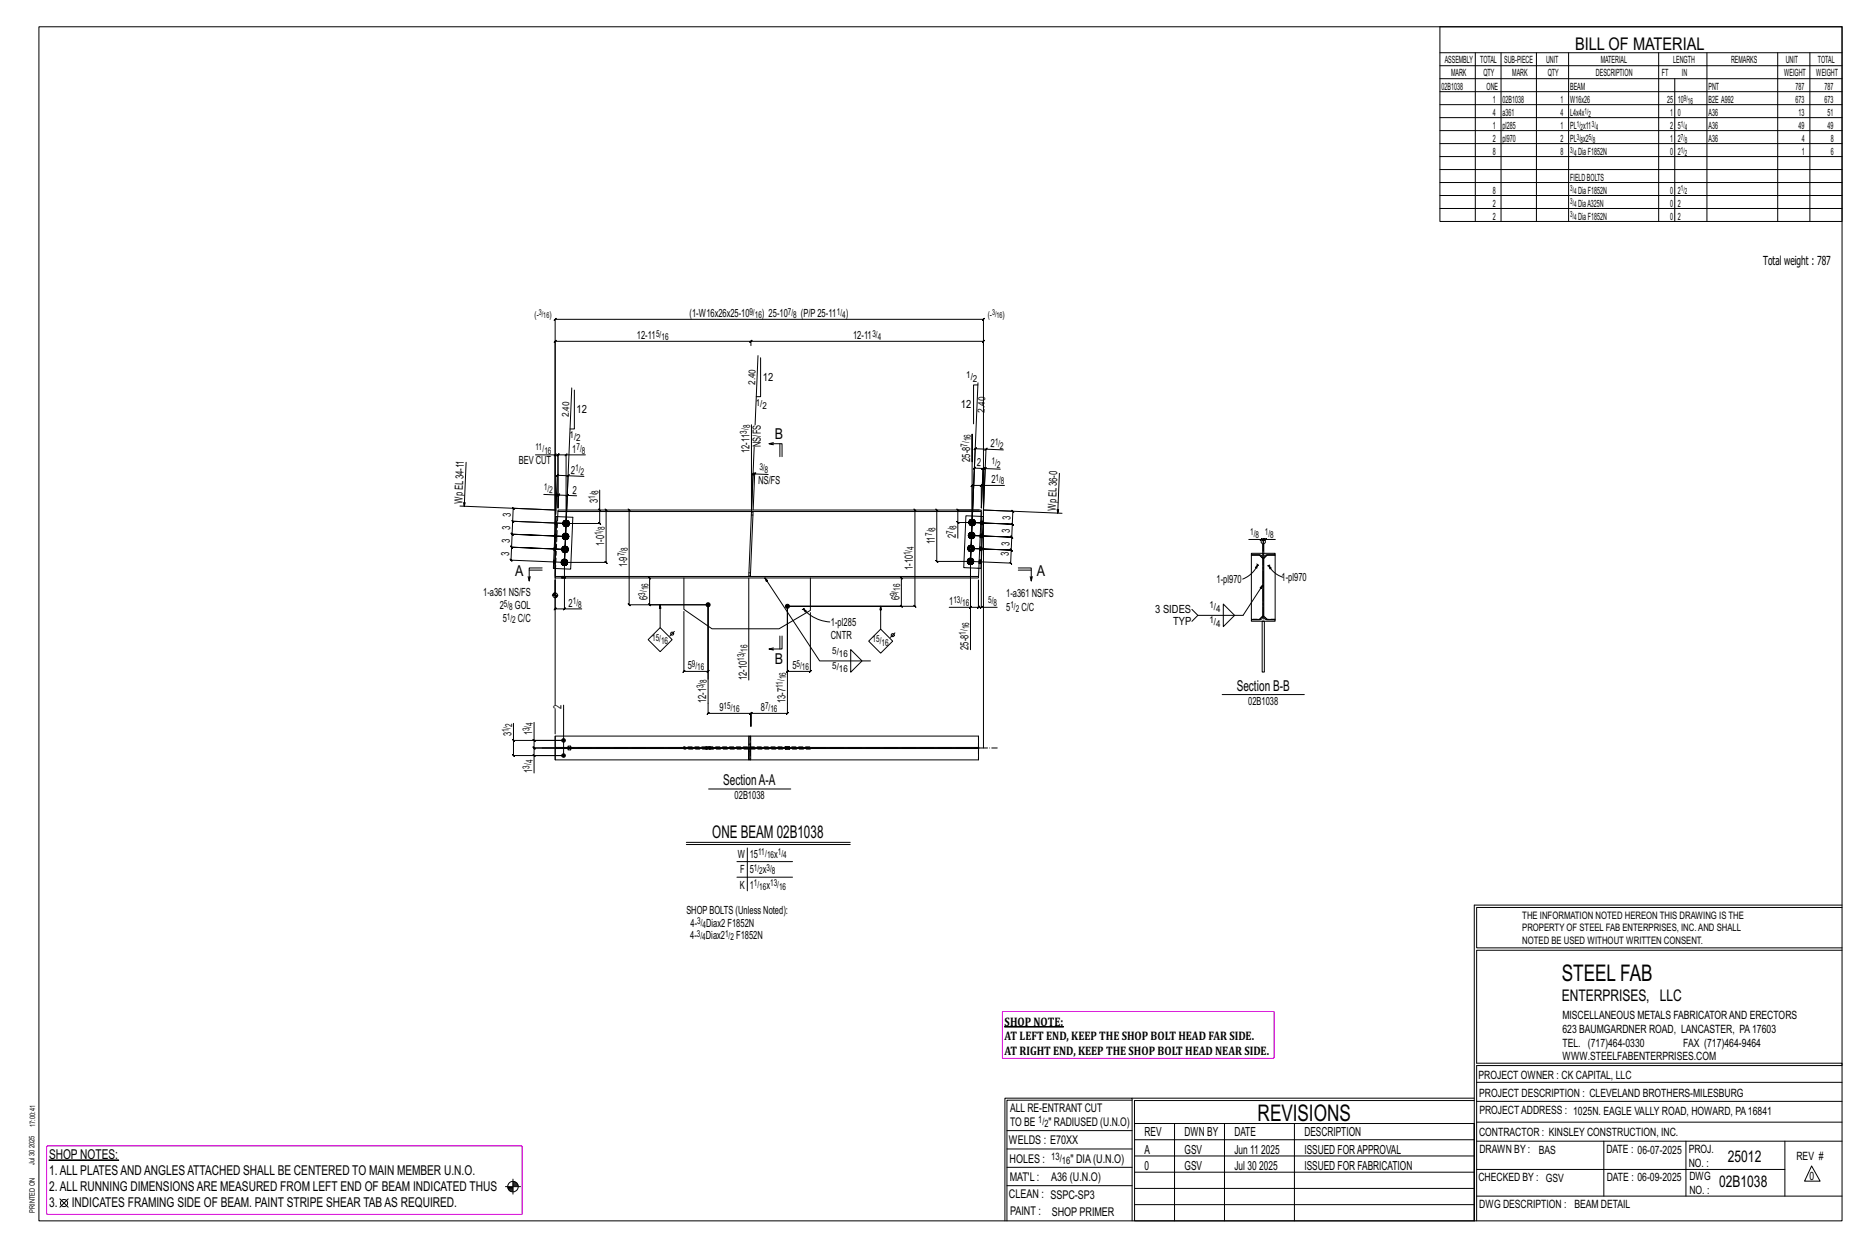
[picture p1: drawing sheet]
<svg xmlns="http://www.w3.org/2000/svg" width="914mm" height="610mm" viewBox="0 0 914 610" stroke-linecap="round" stroke-linejoin="round" font-family="sans-serif">
<g fill="#000" stroke="#000" stroke-width=".49">
<path d="M492 502h29zM24 568h34z"/>
<circle cx="347" cy="296" r="1"/>
<circle cx="385" cy="297" r="1"/>
<circle cx="276" cy="362" r=".9"/>
<circle cx="276" cy="370" r=".9"/>
</g>
<g fill="none" stroke="#000" stroke-width=".49">
<path d="M19 13h883v584h-883zM705 13h197v95h-197zM705 26h197M705 32h197M705 39h197M722 26v82M735 26v82M752 26v82M768 26v82M812 26v82M820 39v69M836 26v82"/>
<path d="M870 26v82M886 26v82M705 45h197M705 51h197M705 58h197M705 64h197M705 70h197M705 77h197M705 83h197M705 89h197M705 96h197M705 102h197"/>
<path d="M368 167h113l1-1-1 3M368 169v-3l-1 1h1h-96v-1l-1 1h1v83M368 166l-1 1zM371 174l-1 34M372 175v19h-2M280 190l-4 85v23h9M281 191v19h-2M479 188h-2v19M479 187l-4 88M368 208v41l1-17h-1l1-1v1M369 219l-1 31M379 218l-3-1h7v6"/>
<path d="M379 217h-3M382 217v6M483 220h-6l1-1-1 1-2 55M228 226l-1 22M262 223h10v59M272 223h1l1-1-1 1v25M272 222l-1 1zM277 223l1-1zM277 223h-4l1-1-1 1v25M278 233l1-1zM278 233h-5v-1l-1 1h1l-1 19v-10h-6M286 233h-8l-2 42-26-1 1 1-1-1v-6h1l-1-1v1l27 1-27-1h1l-1-1v1l1-7v1l-1-1h1l26 1-26-1v1l-1-1h1v-6v1l-1-1h1l26 1"/>
<path d="M287 223h-10v33M294 240v10l-1-1 1 1v6h-1l1 1v-1h-17M369 232l1-1zM376 232h-7v17M476 226v-14v44M480 238l1-1zM480 237h-4l-1 1 1-1v19M482 230l1-1zM482 220l1-1zM482 229h-1h1l-1 1v-1l-1 19M490 230l-8-1-1 23M491 220h-8l-2 30"/>
<path d="M492 237h-12v11M519 232l-1 19M225 248l47 2-21-1v-1l1 1h-1v6h-1l1 1v-1l26 1M272 243l1-1zM272 253h1l-1 25h-1zM272 242h1v1l1-1h-1v6M273 253h7l-1 25h-7M273 250v3M273 250h207h-207zM276 256h.1M276 255v1M276 257v1"/>
<path d="M276 256v1M276 256v-1v1v1v-1M276 257l1 1M277 255h-1M277 257l1 1M277 255h1M277 243l1-1zM278 255l1 1-1 1M278 242h-5h1l-1 1v-1v6M278 255h-1M278 257v1l-1-1M278 257h.1"/>
<path d="M278 256l-1 1M278 255l1 1h-1M279 256h.1M282 243l-4-1-2 33h21v1l-1-1h1v-25l-1-1 1 1M308 250l-1-1 1 1v46l-1-1 1 1h39M368 250h1l-2 32zM448 250l-1-1 1 1v47l-1-1 1 1h-63h56h1l-1-1v1v-14h1l-1-1v1M459 250l-1-1 1 1v25l-1-1 1 1h16v43M468 255l1 1zM474 256h1M474 255l1 1M475 257h.1"/>
<path d="M475 256h-1M475 255l-1 1 1 1v-1M475 256l1 1M475 254v1M475 257h1M476 256h-7v7M476 255l1-1v1M476 254l-1 1M476 255l1 1M477 254l-1 1M477 256v1h-1M477 256v1"/>
<path d="M477 256l-1 1M477 255h.1M477 255v1M479 250h-10l-1-1 1 1v6M480 253h1l-1 25h-1zM480 250v3l-7-1-1 26h7v4M480 251v46h8M480 248l1-19h1l-1 1v-1h-4l-1 1 1-1-2 46v22h-10M481 250h15h-1l1 1v-1v6h-1l1 1v-1h-20h20h-1l1 1v-1l-1 7v-1l1 1h-1l-19-1 19 1v-1l1 1h-1v6v1v-1l-20-1 20 1v1v-1v6h-1l1 1v-1h-20M481 250l39 1M259 279h6M265 278h-6v6l1-2"/>
<path d="M272 278v4M275 275h.1M275 269h1M275 276l1 1M275 268l1 1M275 275v1M275 262h1M275 275v-1v1v1v-1M275 270h1M276 269h-1M276 276v1M276 268l-1 1v1l1-1"/>
<path d="M276 264h.1M276 274h-1M276 262l-1 1M276 270h1M276 276l1 1M276 262v-1l-1 1 1 2v-1M276 267v1M276 263l1 1M276 261h.1M276 274h1M276 274h.1M277 268v-1l1 1h-1"/>
<path d="M277 267l-1 1M277 274l1 1v1M277 261h1v1M277 261l-1 1M277 274h-1M277 276v1l-1-1M277 268l1 1M277 276h1h-1M277 270h1h-1M277 262l1 1M277 275v1M277 274l1 1h-1"/>
<path d="M277 269h1v1M278 263v1h-1v-1M278 269l-1 1M278 268h.1M278 275h.1M278 263v1M278 263h-1M278 261v1M278 268v1M278 262v1M474 275h.1M474 274v1"/>
<path d="M474 268h.1M474 276h.1M474 262h1M474 274v1v1v-1M474 269l1 1M474 261l1 1M474 268v1M474 275l1 1M474 268v-1v1v1M474 263h1M475 273l-1 1M475 262l-1 1"/>
<path d="M475 269v1M475 276h1M475 262v-1l-1 1v1l1-1M475 267h-1M475 263l1 1M475 269l1 1M475 261h.1M475 274l1-1v1M475 263h1M475 267h1v1M475 267v1M475 274l2 1h-1"/>
<path d="M476 261h1h-1M476 260l-1 1M476 273l-1 1M476 275v1h-1M476 267l1 1v1M476 267h-1M476 275v1M476 269v1l-1-1M476 261l1 1v1M476 275l-1 1M476 274h1h-1M476 261h-1"/>
<path d="M476 269h1h-1M476 263h1h-1M476 268v1M476 267l1 1h-1M477 274v1M477 262v1M477 262l-1 1M477 261v1M477 268h.1M498 278h7v6v-2M498 279h7M611 264h6v1l1 1v6"/>
<path d="M613 271h11l-4 1-1 1v29l1 1h4v1h-11v-1h4l1-1v-29l-1-1-4-1zM613 272h4l1 1-1-1h-4v31h4l1-2M613 272h.1M615 276h1M616 276l-1 2zM616 276a13 13 0 0 1-8 7M616 276v1M617 264l1-1zM617 264h1l1-1-1 1v6v-6l1-1-1 1h1M619 264l1-1zM620 272h.1M621 277l1 1z"/>
<path d="M621 277a12 12 0 0 0 7 5M621 277h-1M622 277h-1M624 272h-4l-1 1 1-1h4v31h-4l-1-2M624 264h-5v1v1v6M259 282v2M270 291h3M271 291h.1M271 290v1M272 290v1M272 293v-9v14h-1l1-1v1h4M272 282h207v1h-207z"/>
<path d="M272 291v1M273 291v1M275 283h.1M275 282h.1M276 298l1-1-1 1zM277 283h.1M277 282h.1M318 283l-1-1 1 1v13l-1-1 1 1h29v53l-1 1 1-1h21l-1 1 1-1v6v-6l-1 1 1-1h17v1l1-1h-1v-52v31v1l1-1h-1h12l-1 1 1-1v-28M323 296v11M335 283v15l14 10h32l16-9v-16M347 296v32l-1 1 1-1h-12l-1 1 1-1v-29M347 296v36"/>
<path d="M367 283v50M374 283l27 40h25M393 298l2 1h-1zM393 298a19 19 0 0 0 13 6M393 298h.1M394 298h-1M431 297v11M475 297h1l-1 1zM475 297h4l-1 1 1-1v-13v13l-1 1 1-1h1M480 298l1-1zM504 282l1 2M599 296l5 5-5 6z"/>
<path d="M618 286l-10 15h-22l-3-3M317 313l6-6 6 6-6 6zM330 309l-2 2M379 317l-3 1M382 311v7M383 311v7h-7h3M416 318l6 5-6 6zM431 308l6 6-6 6-6-6zM438 310l-2 2M586 301l-3 3M618 304h1v25h-1zM598 340h40"/>
<path d="M261 353v9h15h-25v-8M272 345v-189l-1 1 1-1h209v1l1-1h-1v210M272 347v12M276 345v25M251 362l1 1zM251 362v8v-1l1 1h-1h25h-15v8M261 369l1 1zM261 362l1 1zM261 362v4v-1l1 1h-1h11h-11v-1l1 1h-1v4M272 360v6M272 366h207h-207zM272 366v6h95v-6v6v-6"/>
<path d="M278 366h1v1h-1zM278 365h1v1h-1zM346 365h.1M346 366h.1M348 365h.1M348 366h.1M367 366v-6h-95v12M367 360v6zM367 360h112v6M384 365h.1M384 366h.1M386 365h.1"/>
<path d="M386 366h.1M479 366v6h-112M347 386h40M336 412h80M336 413h80M366 415v21M361 422h27M361 429h27M722 443v154M722 443h180M902 444h-179v20h179M902 465h-179v55h179v1h-179v76"/>
<path d="M554 538h-61v59M554 537h168M722 538h-167v13M723 539h179M723 530h179M493 553h61M555 550h167v47h-167zM555 558h167M575 550v47M599 550v47M634 550v47M723 549h179"/>
<path d="M723 558h179M785 558v27M825 558v27M874 558v27M251 577v7M251 579h2M251 580h3M251 578h2M493 571h61M493 562h61M555 573h167M555 566h167"/>
<path d="M723 572h151M887 570l4 8h-8zM29 587l4 4M33 587l-4 4M247 581h8M249 581h2M249 582h2M250 583h1M492 597v-60h62v60M493 580h61M555 589h167M555 581h167"/>
<path d="M723 585h179"/>
<circle cx="272" cy="291" r="1.2"/>
<circle cx="329" cy="310" r=".7"/>
<circle cx="437" cy="311" r=".7"/>
<circle cx="31" cy="589" r="1.8"/>
<circle cx="251" cy="581" r="2.6"/>
</g>
<path d="M491 495h133v23h-133zM23 561h233v33h-233z" fill="none" stroke="#f0f" stroke-width=".5"/>
<g fill="none" stroke="#000" stroke-width=".49" stroke-dasharray="2 1.4">
<path d="M272 257h.1M272 256v1M272 256h.1M272 255h1M273 253l-1 25M276 256v1zM276 256v-1v1v1v-1M276 257h.1M276 255v1zM276 257v-1M276 255v1M276 257v1z"/>
<path d="M276 257v1M276 255h.1M276 255h1zM276 255h1M276 256l1 1M276 256l1-1M276 257h2zM276 256h.1M276 256l1 1zM276 255h2zM276 255v1v-1v2M276 256l1-1z"/>
<path d="M276 258h1zM277 255h.1M277 257v1h-1h1h-1zM277 257h.1M277 258h1zM277 258h1M277 257l1 1M277 255h1zM277 255h1h-1h1zM277 257h1M277 257h1zM278 255v1z"/>
<path d="M278 255h.1M278 258v-1zM278 258v-1M278 256h.1M278 256v1zM278 255l1 1zM278 257h.1M278 256h1l-1-1M278 257v-1M278 255v2M279 257h-1zM279 256h.1"/>
<path d="M279 256l-1 1zM279 256v1zM368 252h1M474 256h.1M474 256l1-2-1 2 1 1-1-1h1M474 256l1 1zM474 255v1zM474 256h1M474 255l1 1M475 257h.1M475 254l-1 1zM475 254h.1"/>
<path d="M475 255v-1zM475 255v-1M475 256v1M475 255h1M475 257h2zM475 256h.1M475 254h2zM475 255l-1 1v-1v1l1 1-1-1 1 1v-1M475 255v1zM475 255h.1M475 257h1zM475 254h1z"/>
<path d="M475 257h1h-1h1h-1zM475 256h1zM475 255h1zM476 257h.1M476 256h.1M476 255h.1M476 254h-1h1h-1l1 1M476 254h1h-1h1l-1 1zM476 254h1zM476 257l1-1M476 256h1zM476 255h1z"/>
<path d="M476 255h1M476 257h1zM476 257h1M477 254v1zM477 254v1M477 255v1zM477 256h.1M477 254v2zM477 256v1M477 255h.1M477 257v-1M477 255v1"/>
<path d="M477 256v1zM480 255l1 1-1-1M480 255h1zM481 257h-1M481 256h-1M481 256l-1-1M481 255h.1M271 276h1zM271 276h.1M271 275l1 1M271 275h1M271 274h1"/>
<path d="M271 269h1zM271 269h.1M271 269h1M271 268h1M272 263h.1M272 262h.1M272 261h.1M272 275h-1l1 1M272 269h-1h1M272 263v-1v1M275 275v1zM275 275l1-1-1 1v1v-1"/>
<path d="M275 276h.1M275 274v1zM275 276v-1M275 275h.1M275 269h.1M275 269l1-2-1 2 1 1-1-1h1M275 269v1zM275 276l1 1zM275 268v1zM275 269h1M275 276l1 1M275 268l1 1"/>
<path d="M275 274h.1M275 274h1zM275 262v1zM275 274h1M275 262l1-1-1 1 1 2-1-2h1M275 275l1 1M275 263l1 1zM275 275l1-1M275 270h1zM275 262h.1M275 263l1-1M275 270h1"/>
<path d="M275 262h1M275 276l2 1zM275 268h.1M275 268l1-1zM276 275v1zM276 268v-1zM276 268v-1M276 276h.1M276 274h1zM276 274h-1v1v1h1M276 269v1M276 275h.1"/>
<path d="M276 275v-1zM276 277h.1M276 268h.1M276 264h.1M276 274h.1M276 270h1zM276 261l-1 1zM276 261h.1M276 269h.1M276 267l1 1zM276 276v1zM276 268l-1 1v-1v1v1v-1v1h1"/>
<path d="M276 263h.1M276 268v1zM276 262h.1M276 267h1zM276 264h2zM276 262v1zM276 261h2zM276 270h1h-1h1h-1zM276 269l1 1zM276 262v-1l-1 1v1l1 1-1-1 1 1v-1M276 264h1zM276 268h1z"/>
<path d="M276 277h1zM276 277h1M276 276l1 1M276 276h1zM276 261h1zM276 274h1h-1h1zM276 263l1 1h-1h1h-1zM276 263h1zM276 262h1zM277 270h.1M277 268h.1M277 267h-1h1h-1l1 1"/>
<path d="M277 267v1zM277 267h.1M277 276h.1M277 274v1zM277 274h.1M277 264h.1M277 263v1M277 263h.1M277 277v-1zM277 277v-1M277 262h.1M277 261h-1h1h-1h1"/>
<path d="M277 261v1zM277 261h.1M277 270v-1zM277 275h.1M277 275v1zM277 270h1zM277 270h1M277 274l1 1zM277 263h1M277 263h1zM277 267l1 1zM277 267l1 1"/>
<path d="M277 276h1h-1M277 275h1l-1-1M277 262h1zM277 262h1M277 268v1zM277 276v-1M277 269h.1M277 264h1zM277 264h1M277 268l1 1zM277 274l1 2M277 261h1z"/>
<path d="M277 261h1M277 269h1v1M278 268h.1M278 262h.1M278 270v-1M278 262v1zM278 261v2zM278 268h-1l1 1M278 276h-1zM278 275h.1M278 263v1M278 262v-1"/>
<path d="M278 275l-1 2zM278 264v-1M278 275v1zM278 261v1v1M278 269v1zM278 268v1zM278 268v1M278 261v1zM278 269l-1 1zM278 269h.1M278 263v1zM278 262v1"/>
<path d="M278 263h.1M473 275h1zM474 275h.1M474 275v-2v2v1v-1M474 275v1zM474 274l-1 1zM474 274v1M474 268v1zM474 268l1-1-1 1 1 2-1-2M474 269h.1M474 276h.1M474 268h.1"/>
<path d="M474 269v-1M474 273v1zM474 273h1zM474 262v1zM474 274l1-1zM474 274l1-1M474 262l1-1-1 1 1 1-1-1h1M474 275l1 1M474 263h.1M474 274h1M474 269l1 1zM474 261v1z"/>
<path d="M474 263l1-1M474 269l1 1M474 261l1 1M474 276h2zM474 267v1zM474 267h1zM474 267h1M474 275h1zM474 273h2zM474 274v1v-1v1v1v-1v1v-1M474 269h1M474 274v1z"/>
<path d="M474 274h1zM474 276h1zM474 268l1-1M474 263h1zM474 263h1M475 273h.1M475 270h1zM475 261h-1zM475 261v-1zM475 268v1zM475 261h.1M475 269h.1"/>
<path d="M475 267h1zM475 276h-1h1h-1zM475 275h.1M475 268l-1-1v1v1h1M475 262v1M475 268h.1M475 270h.1M475 262v-1M475 274h.1M475 267h.1M475 263h1zM475 262h.1"/>
<path d="M475 262v1zM475 261h1zM475 269v1zM475 261l-1 1v-1v2h1M475 262v-1zM475 263l1 1zM475 276h1zM475 276h1M475 260h1zM475 273v1M475 273h1h-1h1l-1 1zM475 273h1z"/>
<path d="M475 263l1 1-1-1 1 1-1-1zM475 270h1M475 269l1 1M475 269h1zM475 268h1zM475 267h1h-1h1zM475 276l1-1M475 275h1zM475 274h1zM475 274h1M476 264v-1zM476 264v-1"/>
<path d="M476 263h.1M476 276h.1M476 261h.1M476 260l-1 1 1-1-1 1h1M476 260v1v-1v1zM476 260v1zM476 269h.1M476 273v1zM476 273v1M476 268h.1M476 267v1M476 274v1z"/>
<path d="M476 275h.1M476 270v-1zM476 270v-1M476 273l1 2zM476 270h.1M476 263v-1zM476 267h.1M476 275v1M476 267h1zM476 274h1h-1M476 261v1zM476 276v-1"/>
<path d="M476 268v1zM476 263h1zM476 263h1M476 267l1 1zM476 274v1M476 274h1zM476 261h1zM476 261h1M476 269h1h-1M476 268h1l-1-1M476 262h.1M476 269v-1"/>
<path d="M476 261l1 1zM476 267v1l1 1M477 275l-1 1zM477 274v1zM477 274v1M477 267v1zM477 262v1M477 262v-1M477 263v-1M477 275h.1M477 261h-1l1 2M477 269l-1 1z"/>
<path d="M477 268h.1M477 261h.1M477 268l-1 2zM477 268v1zM477 263h.1M477 261v1zM477 261v1M477 262l-1 1zM477 262v1zM479 275h1l-1-1M479 274h1zM480 268l1 1-1-1"/>
<path d="M480 268h1zM480 262h1h-1M480 261h1zM480 276h-1M480 276l-1-1M480 275h-1M480 275l-1-1M480 274h.1M481 269h-1M481 268h-1M481 268h.1M481 263h-1"/>
<path d="M481 263l-1-1M481 262h-1M481 262l-1-1M481 261v1M275 282h.1M275 282v1M275 283h.1M275 283v-1M276 283v-1M276 282v1zM276 282h.1M276 283l1-1"/>
<path d="M277 283v-1M277 283h.1M367 280h.1M617 303h.1M618 301l-1 2h-4M620 303h.1M624 303h-4l-1-2M275 370h.1M275 362h.1M275 369h.1M275 363h.1M279 366v1"/>
<path d="M279 365v1M335 365h62v1h-62zM346 365v1M346 365h.1M347 365v1zM347 365l-1 1M347 366h-1M347 365v1M348 365h.1M348 366h.1M348 366v-1M349 366v-1"/>
<path d="M367 360v6M367 364h.1M367 368v4M367 366v2M381 365v1M384 365v1M384 365h1M385 365l-1 1M385 365v1M385 365l1 1zM385 366h.1M386 365v1"/>
<path d="M386 365h.1M386 366h.1M386 366v-1M479 360v12"/>
</g>
<path d="M265 366h223" fill="none" stroke="#000" stroke-width=".49" stroke-dasharray="6.8 1 0 1"/>
<path d="M618 271v33" fill="none" stroke="#000" stroke-width=".49" stroke-dasharray="5.8 1 1 1"/>
<g font-size="11.2">
<text x="764" y="480">STEEL FAB</text>
<text x="616" y="548">REVISIONS</text>
</g>
<g font-size="8.6">
<text x="771" y="24">BILL OF MATERIAL</text>
<text x="349" y="410">ONE BEAM 02B1038</text>
</g>
<g font-size="7.9">
<text x="765" y="490">ENTERPRISES, LLC</text>
<text x="846" y="569">25012</text>
<text x="842" y="581">02B1038</text>
</g>
<g font-size="7.3">
<text x="379" y="215">B</text>
<text x="252" y="282">A</text>
<text x="508" y="282">A</text>
<text x="379" y="325">B</text>
<text x="605" y="338">Section B-B</text>
<text x="354" y="384">SectionA-A</text>
</g>
<g font-size="6.6">
<text x="24" y="567">SHOP NOTES:</text>
<text x="24" y="575">1.ALL PLATESANDANGLESATTACHED SHALL BE CENTERED TO MAIN MEMBER U.N.O.</text>
<text x="24" y="583">2.ALL RUNNING DIMENSIONSARE MEASURED FROM LEFT END OF BEAM INDICATED THUS</text>
<text x="24" y="591">3.</text>
<text x="35" y="591">INDICATES FRAMING SIDE OF BEAM. PAINT STRIPE SHEAR TABAS REQUIRED.</text>
</g>
<g font-size="6.1">
<text x="863" y="130">Total weight : 787</text>
<text x="492" y="502">SHOP NOTE:</text>
<text x="492" y="509">AT LEFT END, KEEP THE SHOP BOLT HEAD FAR SIDE.</text>
<text x="492" y="516">AT RIGHT END, KEEP THE SHOP BOLT HEAD NEAR SIDE.</text>
<text x="560" y="556">REV</text>
<text x="580" y="556">DWN BY</text>
<text x="604" y="556">DATE</text>
<text x="639" y="556">DESCRIPTION</text>
<text x="560" y="564">A</text>
<text x="580" y="564">GSV</text>
<text x="604" y="564">Jun 11</text>
<text x="617" y="564">2025</text>
<text x="639" y="564">ISSUED FORAPPROVAL</text>
<text x="560" y="572">0</text>
<text x="580" y="572">GSV</text>
<text x="604" y="572">Jul 30</text>
<text x="616" y="572">2025</text>
<text x="639" y="572">ISSUED FOR FABRICATION</text>
</g>
<g font-size="5.9">
<text x="494" y="560">WELDS : E70XX</text>
<text x="494" y="569">HOLES :</text>
<text x="524" y="569">&quot; DIA(U.N.O)</text>
<text x="494" y="578">MAT'L :</text>
<text x="515" y="578">A36 (U.N.O)</text>
<text x="494" y="586">CLEAN : SSPC-SP3</text>
<text x="495" y="595">PAINT :</text>
<text x="515" y="595">SHOP PRIMER</text>
</g>
<g font-size="5.8">
<text x="494" y="544">ALL RE-ENTRANT CUT</text>
<text x="494" y="551">TO BE</text>
<text x="513" y="551">&quot; RADIUSED (U.N.O)</text>
</g>
<g font-size="5.6">
<text x="765" y="499">MISCELLANEOUS METALS FABRICATORAND ERECTORS</text>
<text x="765" y="505">623 BAUMGARDNER ROAD, LANCASTER, PA17603</text>
<text x="765" y="512">TEL. (717)464-0330</text>
<text x="824" y="512">FAX (717)464-9464</text>
<text x="765" y="519">WWW.STEELFABENTERPRISES.COM</text>
<text x="724" y="528">PROJECT OWNER : CK CAPITAL, LLC</text>
<text x="724" y="537">PROJECT DESCRIPTION : CLEVELAND BROTHERS-MILESBURG</text>
<text x="724" y="545">PROJECTADDRESS : 1025N. EAGLE VALLY ROAD, HOWARD, PA16841</text>
<text x="724" y="556">CONTRACTOR : KINSLEY CONSTRUCTION, INC.</text>
<text x="724" y="564">DRAWN BY :</text>
<text x="753" y="564">BAS</text>
<text x="786" y="564">DATE : 06-07-2025</text>
<text x="827" y="564">PROJ.</text>
<text x="879" y="568">REV #</text>
<text x="827" y="571">NO. :</text>
<text x="724" y="578">CHECKED BY : GSV</text>
<text x="787" y="578">DATE : 06-09-2025</text>
<text x="827" y="578">DWG</text>
<text x="886" y="578">0</text>
<text x="827" y="584">NO. :</text>
<text x="724" y="591">DWG DESCRIPTION : BEAM DETAIL</text>
</g>
<g font-size="5.5">
<text x="338" y="155">(1-W16x26x25-10</text>
<text x="373" y="155">) 25-10</text>
<text x="392" y="155">(P/P25-11</text>
<text x="414" y="155">)</text>
<text x="312" y="166">12-11</text>
<text x="418" y="166">12-11</text>
<text x="373" y="186">12</text>
<text x="282" y="202">12</text>
<text x="470" y="200">12</text>
<text x="280" y="222">1</text>
<text x="367" y="222" transform="rotate(-90 367 222)">12-11</text>
<text x="372" y="219" transform="rotate(-90 372 219)">NS/FS</text>
<text x="485" y="219" transform="rotate(2 485 219)">2</text>
<text x="254" y="227">BEV CUT</text>
<text x="475" y="226" transform="rotate(-90 475 226)">25-8</text>
<text x="279" y="232" transform="rotate(2 279 232)">2</text>
<text x="478" y="228" transform="rotate(2 478 228)">2</text>
<text x="371" y="237" transform="rotate(2 371 237)">NS/FS</text>
<text x="485" y="237">2</text>
<text x="280" y="241" transform="rotate(2 280 241)">2</text>
<text x="226" y="247" transform="rotate(-88 226 247)">WpEL34-11</text>
<text x="293" y="246" transform="rotate(-90 293 246)">3</text>
<text x="517" y="250" transform="rotate(-88 517 250)">WpEL36-0</text>
<text x="250" y="253" transform="rotate(-88 250 253)">3</text>
<text x="495" y="254" transform="rotate(-88 495 254)">3</text>
<text x="250" y="259" transform="rotate(-88 250 259)">3</text>
<text x="468" y="263" transform="rotate(-90 468 263)">2</text>
<text x="494" y="261" transform="rotate(-88 494 261)">3</text>
<text x="250" y="266" transform="rotate(-88 250 266)">3</text>
<text x="296" y="267" transform="rotate(-90 296 267)">1-0</text>
<text x="458" y="266" transform="rotate(-90 458 266)">11</text>
<text x="494" y="267" transform="rotate(-88 494 267)">3</text>
<text x="249" y="272" transform="rotate(-88 249 272)">3</text>
<text x="494" y="272" transform="rotate(-88 494 272)">3</text>
<text x="307" y="278" transform="rotate(-90 307 278)">1-9</text>
<text x="447" y="279" transform="rotate(-90 447 279)">1-10</text>
<text x="595" y="285">1-pl970</text>
<text x="627" y="284">1-pl970</text>
<text x="236" y="291">1-a361 NS/FS</text>
<text x="317" y="293" transform="rotate(-90 317 293)">6</text>
<text x="440" y="294" transform="rotate(-90 440 294)">6</text>
<text x="493" y="292">1-a361 NS/FS</text>
<text x="245" y="298">2</text>
<text x="252" y="298">GOL</text>
<text x="278" y="297">2</text>
<text x="465" y="296">1</text>
<text x="493" y="299">5</text>
<text x="500" y="299">C/C</text>
<text x="246" y="305">5</text>
<text x="254" y="305">C/C</text>
<text x="566" y="300">3 SIDES</text>
<text x="574" y="306">TYP</text>
<text x="407" y="306">1-pl285</text>
<text x="407" y="313">CNTR</text>
<text x="474" y="318" transform="rotate(-90 474 318)">25-8</text>
<text x="337" y="327">5</text>
<text x="388" y="327">5</text>
<text x="366" y="333" transform="rotate(-90 366 333)">12-10</text>
<text x="275" y="347" transform="rotate(-90 275 347)">2</text>
<text x="346" y="344" transform="rotate(-90 346 344)">12-1</text>
<text x="384" y="344" transform="rotate(-90 384 344)">13-7</text>
<text x="611" y="345">02B1038</text>
<text x="352" y="348">9</text>
<text x="372" y="348">8</text>
<text x="260" y="360" transform="rotate(-90 260 360)">1</text>
<text x="250" y="360" transform="rotate(-90 250 360)">3</text>
<text x="260" y="378" transform="rotate(-90 260 378)">1</text>
<text x="360" y="391">02B1038</text>
<text x="361" y="420">W</text>
<text x="367" y="420">15</text>
<text x="379" y="420">x</text>
<text x="362" y="427">F</text>
<text x="367" y="427">5</text>
<text x="373" y="427">x</text>
<text x="362" y="435">K</text>
<text x="367" y="435">1</text>
<text x="375" y="435">x</text>
<text x="336" y="447">SHOPBOLTS (Unless Noted):</text>
<text x="338" y="453">4-</text>
<text x="346" y="453">Diax2 F1852N</text>
<text x="338" y="460">4-</text>
<text x="345" y="460">Diax2</text>
<text x="360" y="460">F1852N</text>
</g>
<g font-size="5">
<text x="745" y="450">THE INFORMATION NOTED HEREON THIS DRAWING IS THE</text>
<text x="745" y="456">PROPERTY OF STEEL FAB ENTERPRISES, INC.AND SHALL</text>
<text x="745" y="462">NOTED BE USED WITHOUT WRITTEN CONSENT.</text>
<text x="508" y="550">1/</text>
<text x="511" y="551">2</text>
<text x="515" y="568">13/</text>
<text x="520" y="570">16</text>
</g>
<g font-size="4.9">
<text x="707" y="31">ASSEMBLY</text>
<text x="725" y="31">TOTAL</text>
<text x="736" y="31">SUB-PIECE</text>
<text x="757" y="31">UNIT</text>
<text x="784" y="31">MATERIAL</text>
<text x="819" y="31">LENGTH</text>
<text x="847" y="31">REMARKS</text>
<text x="874" y="31">UNIT</text>
<text x="890" y="31">TOTAL</text>
<text x="710" y="37">MARK</text>
<text x="726" y="37">QTY</text>
<text x="740" y="37">MARK</text>
<text x="758" y="37">QTY</text>
<text x="781" y="37">DESCRIPTION</text>
<text x="814" y="37">FT</text>
<text x="823" y="37">IN</text>
<text x="873" y="37">WEIGHT</text>
<text x="889" y="37">WEIGHT</text>
<text x="706" y="44">02B1038</text>
<text x="728" y="44">ONE</text>
<text x="769" y="44">BEAM</text>
<text x="836" y="44">PNT</text>
<text x="879" y="44">787</text>
<text x="893" y="44">787</text>
<text x="731" y="50">1</text>
<text x="736" y="50">02B1038</text>
<text x="764" y="50">1</text>
<text x="769" y="50">W16x26</text>
<text x="816" y="50">25</text>
<text x="821" y="50">10</text>
<text x="836" y="50">B2E A992</text>
<text x="879" y="50">673</text>
<text x="893" y="50">673</text>
<text x="731" y="57">4</text>
<text x="736" y="57">a361</text>
<text x="764" y="57">4</text>
<text x="769" y="57">L4x4x</text>
<text x="818" y="57">1</text>
<text x="821" y="57">0</text>
<text x="836" y="57">A36</text>
<text x="880" y="57">13</text>
<text x="895" y="57">51</text>
<text x="731" y="63">1</text>
<text x="736" y="63">pl285</text>
<text x="764" y="63">1</text>
<text x="769" y="63">PL x11</text>
<text x="818" y="63">2</text>
<text x="821" y="63">5</text>
<text x="836" y="63">A36</text>
<text x="880" y="63">49</text>
<text x="895" y="63">49</text>
<text x="731" y="69">2</text>
<text x="736" y="69">pl970</text>
<text x="764" y="69">2</text>
<text x="769" y="69">PL x2</text>
<text x="818" y="69">1</text>
<text x="821" y="69">2</text>
<text x="836" y="69">A36</text>
<text x="882" y="69">4</text>
<text x="896" y="69">8</text>
<text x="731" y="76">8</text>
<text x="764" y="76">8</text>
<text x="772" y="76">DiaF1852N</text>
<text x="818" y="76">0</text>
<text x="821" y="76">2</text>
<text x="882" y="76">1</text>
<text x="896" y="76">6</text>
<text x="769" y="88">FIELDBOLTS</text>
<text x="731" y="95">8</text>
<text x="772" y="95">DiaF1852N</text>
<text x="818" y="95">0</text>
<text x="821" y="95">2</text>
<text x="731" y="101">2</text>
<text x="772" y="101">DiaA325N</text>
<text x="818" y="101">0</text>
<text x="821" y="101">2</text>
<text x="731" y="107">2</text>
<text x="772" y="107">DiaF1852N</text>
<text x="818" y="107">0</text>
<text x="821" y="107">2</text>
</g>
<g font-size="4.7">
<text x="262" y="155">(-</text>
<text x="269" y="155">)</text>
<text x="367" y="154">9/</text>
<text x="369" y="156">16</text>
<text x="386" y="154">7/</text>
<text x="388" y="156">8</text>
<text x="410" y="154">1/</text>
<text x="412" y="156">4</text>
<text x="484" y="155">(-</text>
<text x="491" y="155">)</text>
<text x="321" y="165">5/</text>
<text x="324" y="166">16</text>
<text x="427" y="165">3/</text>
<text x="430" y="166">4</text>
<text x="473" y="185">1/</text>
<text x="370" y="188" transform="rotate(-88 370 188)">2.40</text>
<text x="476" y="187">2</text>
<text x="370" y="198">1/</text>
<text x="373" y="200">2</text>
<text x="482" y="202" transform="rotate(-88 482 202)">2.40</text>
<text x="278" y="204" transform="rotate(-88 278 204)">2.40</text>
<text x="367" y="210" transform="rotate(-90 367 210)">8</text>
<text x="279" y="214">1/</text>
<text x="282" y="216">2</text>
<text x="366" y="212" transform="rotate(-90 366 212)">3/</text>
<text x="475" y="216" transform="rotate(-90 475 216)">16</text>
<text x="262" y="220">11/</text>
<text x="266" y="222">16</text>
<text x="282" y="220">7/</text>
<text x="285" y="222">8</text>
<text x="474" y="219" transform="rotate(-90 474 219)">7/</text>
<text x="487" y="218" transform="rotate(2 487 218)">1/</text>
<text x="489" y="219" transform="rotate(2 489 219)">2</text>
<text x="485" y="227" transform="rotate(2 485 227)">1/</text>
<text x="282" y="231" transform="rotate(2 282 231)">1/</text>
<text x="284" y="232" transform="rotate(2 284 232)">2</text>
<text x="372" y="230" transform="rotate(2 372 230)">3/</text>
<text x="374" y="232" transform="rotate(2 374 232)">8</text>
<text x="488" y="229" transform="rotate(2 488 229)">2</text>
<text x="266" y="240" transform="rotate(2 266 240)">1/</text>
<text x="487" y="235">1/</text>
<text x="490" y="237">8</text>
<text x="269" y="241" transform="rotate(2 269 241)">2</text>
<text x="291" y="244" transform="rotate(-90 291 244)">1/</text>
<text x="293" y="242" transform="rotate(-90 293 242)">8</text>
<text x="294" y="262" transform="rotate(-90 294 262)">1/</text>
<text x="296" y="259" transform="rotate(-90 296 259)">8</text>
<text x="456" y="262" transform="rotate(-90 456 262)">7/</text>
<text x="458" y="260" transform="rotate(-90 458 260)">8</text>
<text x="467" y="261" transform="rotate(-90 467 261)">7/</text>
<text x="468" y="259" transform="rotate(-90 468 259)">8</text>
<text x="612" y="262">1/</text>
<text x="615" y="263">8</text>
<text x="619" y="262">1/</text>
<text x="622" y="263">8</text>
<text x="307" y="270" transform="rotate(-90 307 270)">8</text>
<text x="447" y="269" transform="rotate(-90 447 269)">4</text>
<text x="306" y="272" transform="rotate(-90 306 272)">7/</text>
<text x="446" y="272" transform="rotate(-90 446 272)">1/</text>
<text x="316" y="291" transform="rotate(-90 316 291)">3/</text>
<text x="317" y="289" transform="rotate(-90 317 289)">16</text>
<text x="439" y="292" transform="rotate(-90 439 292)">9/</text>
<text x="441" y="289" transform="rotate(-90 441 289)">16</text>
<text x="247" y="297">5/</text>
<text x="249" y="298">8</text>
<text x="280" y="296">1/</text>
<text x="283" y="297">8</text>
<text x="467" y="295">13/</text>
<text x="471" y="297">16</text>
<text x="484" y="295">5/</text>
<text x="486" y="297">8</text>
<text x="495" y="298">1/</text>
<text x="497" y="299">2</text>
<text x="592" y="298">1/</text>
<text x="595" y="299">4</text>
<text x="248" y="303">1/</text>
<text x="251" y="305">2</text>
<text x="592" y="305">1/</text>
<text x="473" y="311" transform="rotate(-90 473 311)">1/</text>
<text x="474" y="308" transform="rotate(-90 474 308)">16</text>
<text x="595" y="307">4</text>
<text x="319" y="313">15/</text>
<text x="324" y="315">16</text>
<text x="427" y="314">15/</text>
<text x="432" y="316">16</text>
<text x="364" y="323" transform="rotate(-90 364 323)">13/</text>
<text x="366" y="319" transform="rotate(-90 366 319)">16</text>
<text x="407" y="320">5/</text>
<text x="411" y="322">16</text>
<text x="339" y="326">9/</text>
<text x="341" y="328">16</text>
<text x="390" y="326">5/</text>
<text x="393" y="328">16</text>
<text x="407" y="327">5/</text>
<text x="411" y="329">16</text>
<text x="346" y="334" transform="rotate(-90 346 334)">8</text>
<text x="385" y="332" transform="rotate(-90 385 332)">16</text>
<text x="344" y="337" transform="rotate(-90 344 337)">3/</text>
<text x="383" y="337" transform="rotate(-90 383 337)">11/</text>
<text x="354" y="347">15/</text>
<text x="374" y="347">7/</text>
<text x="359" y="348">16</text>
<text x="377" y="348">16</text>
<text x="249" y="358" transform="rotate(-90 249 358)">1/</text>
<text x="251" y="356" transform="rotate(-90 251 356)">2</text>
<text x="259" y="358" transform="rotate(-90 259 358)">3/</text>
<text x="261" y="355" transform="rotate(-90 261 355)">4</text>
<text x="259" y="376" transform="rotate(-90 259 376)">3/</text>
<text x="261" y="374" transform="rotate(-90 261 374)">4</text>
<text x="371" y="418">11/</text>
<text x="381" y="418">1/</text>
<text x="369" y="426">1/</text>
<text x="375" y="426">3/</text>
<text x="375" y="420">16</text>
<text x="383" y="420">4</text>
<text x="372" y="428">2</text>
<text x="378" y="428">8</text>
<text x="369" y="434">1/</text>
<text x="372" y="435">16</text>
<text x="377" y="434">13/</text>
<text x="381" y="435">16</text>
<text x="341" y="452">3/</text>
<text x="344" y="454">4</text>
<text x="341" y="458">3/</text>
<text x="344" y="460">4</text>
<text x="355" y="458">1/</text>
<text x="358" y="460">2</text>
</g>
<g font-size="4.2">
<text x="824" y="49">9/</text>
<text x="826" y="51">16</text>
<text x="776" y="56">1/</text>
<text x="778" y="57">2</text>
<text x="772" y="62">1/</text>
<text x="774" y="63">2</text>
<text x="779" y="62">3/</text>
<text x="781" y="63">4</text>
<text x="823" y="62">1/</text>
<text x="825" y="63">4</text>
<text x="772" y="68">3/</text>
<text x="774" y="70">8</text>
<text x="778" y="68">5/</text>
<text x="780" y="70">8</text>
<text x="823" y="68">7/</text>
<text x="825" y="70">8</text>
<text x="769" y="75">3/</text>
<text x="770" y="76">4</text>
<text x="823" y="75">1/</text>
<text x="825" y="76">2</text>
<text x="769" y="94">3/</text>
<text x="770" y="95">4</text>
<text x="823" y="94">1/</text>
<text x="825" y="95">2</text>
<text x="769" y="100">3/</text>
<text x="770" y="101">4</text>
<text x="769" y="106">3/</text>
<text x="770" y="108">4</text>
</g>
<g font-size="4">
<text x="264" y="154">3/</text>
<text x="266" y="156">16</text>
<text x="486" y="154">3/</text>
<text x="488" y="156">16</text>
</g>
<g font-size="3.7">
<text x="17" y="551" transform="rotate(-90 17 551)">17:00:41</text>
<text x="17" y="562" transform="rotate(-90 17 562)">2025</text>
<text x="17" y="570" transform="rotate(-90 17 570)">Jul 30</text>
<text x="17" y="593" transform="rotate(-90 17 593)">PRINTED ON</text>
</g>
</svg>
